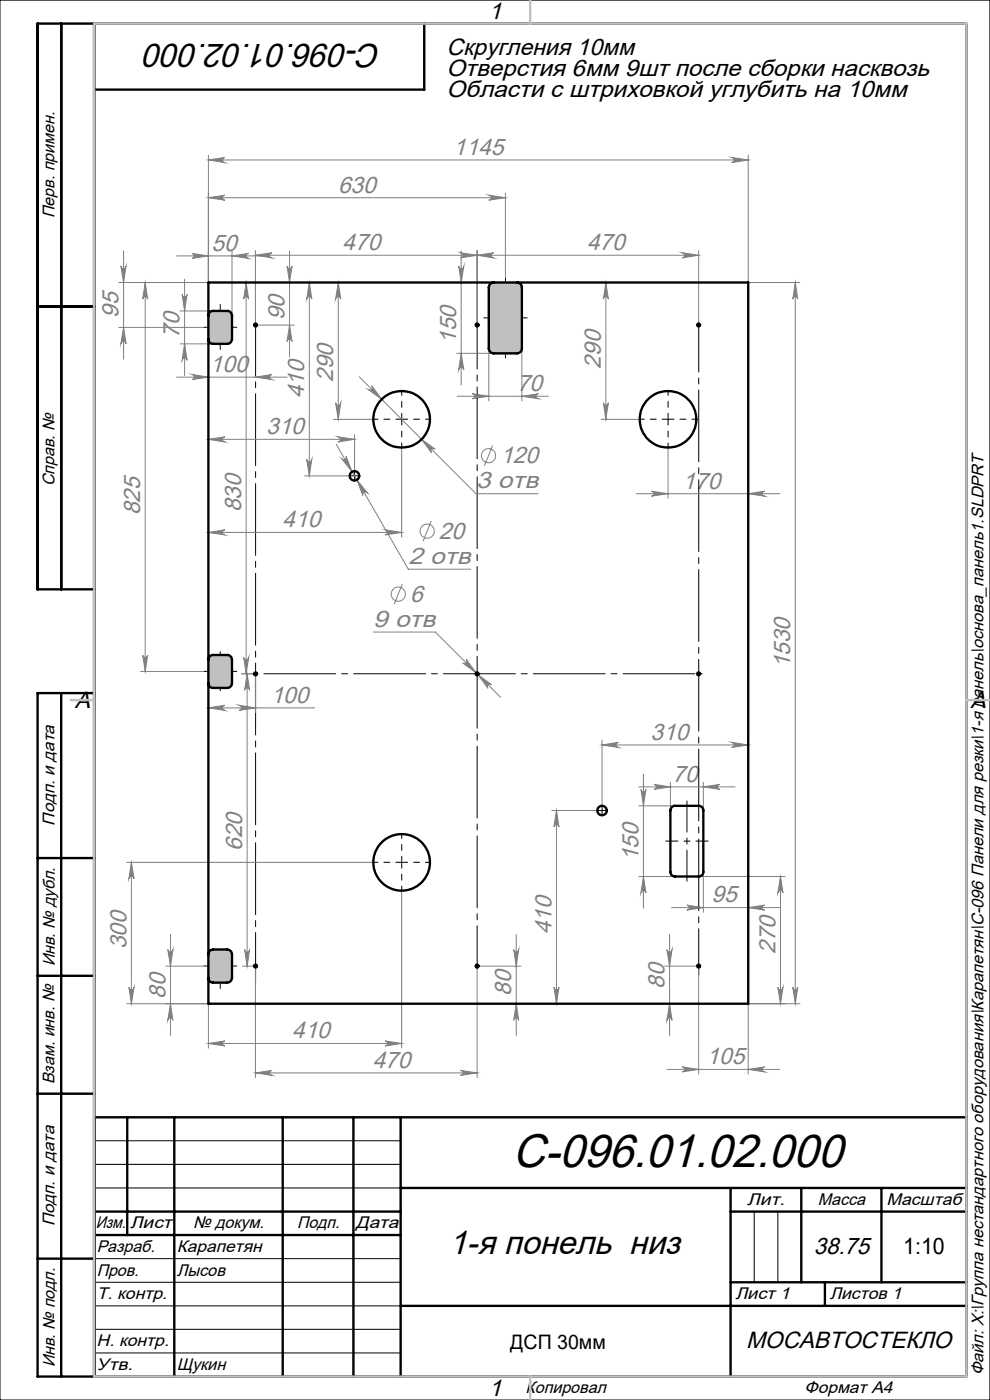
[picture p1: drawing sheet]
<svg xmlns="http://www.w3.org/2000/svg" width="210mm" height="297mm" viewBox="0 0 210 297" stroke-linecap="round" stroke-linejoin="round" font-family="sans-serif">
<g fill="none" stroke="#808080" stroke-width=".21">
<path d="M44.2 33.9l3.5-.5a.55 .55 0 0 0-.5 .6 .55 .55 0 0 0 .5 .5zM44.2 32.9v27h-19M44.2 33.9h114.5M155.2 33.4l3.5 .5-3.5 .6a.55 .55 0 0 0 .5-.5 .55 .55 0 0 0-.5-.6zM158.7 32.9v27h11M25.6 56.4a.55 .55 0 0 0 .6 .6 .55 .55 0 0 0 .5-.6l-.5 3.5zM26.2 53.2v23M30.8 59.9v82.5M30.8 59.9l.5 3.6a.53 .53 0 0 0-.5-.6 .53 .53 0 0 0-.5 .6zM37.5 54.3h18.4M39.2 59.2v20.5M40.7 53.8l3.5 .5-3.5 .5a.53 .53 0 0 0 .5-.5 .53 .53 0 0 0-.5-.5z"/>
<path d="M44.2 41.9l3.5-.5a.53 .53 0 0 0-.5 .5 .53 .53 0 0 0 .5 .6zM44.2 41.9h63M49.2 54.3l3.5-.5a.53 .53 0 0 0-.5 .5 .53 .53 0 0 0 .5 .5zM49.2 53.3v13.7M52.2 59.9v83M52.2 59.9l.5 3.6a.53 .53 0 0 0-.5-.6 .53 .53 0 0 0-.5 .6zM54.2 54.1l3.5-.5a.55 .55 0 0 0-.5 .6 .55 .55 0 0 0 .5 .5zM54.2 53.2v15.3M54.2 54.1h94M60.9 56.4a.53 .53 0 0 0 .5 .6 .53 .53 0 0 0 .5-.6l-.5 3.5zM61.4 53.2v22.5M65.6 59.9l.5 3.6a.55 .55 0 0 0-.5-.6 .55 .55 0 0 0-.5 .6z"/>
<path d="M65.6 59.9v41.1M71.8 59.9l.5 3.6a.55 .55 0 0 0-.6-.6 .55 .55 0 0 0-.5 .6zM71.8 59.9v29.1M97.3 56.4a.55 .55 0 0 0 .5 .6 .55 .55 0 0 0 .6-.6l-.6 3.5zM97.7 53.6l3.5 .5-3.5 .6a.55 .55 0 0 0 .5-.5 .55 .55 0 0 0-.5-.6zM97.8 53.2v28.5M101.2 53.2v15.3M101.2 54.1l3.5-.5a.55 .55 0 0 0-.5 .6 .55 .55 0 0 0 .5 .5zM103.7 41.4l3.5 .5-3.5 .6a.53 .53 0 0 0 .5-.6 .53 .53 0 0 0-.5-.5zM107.2 41v17.9M128.5 59.9l.5 3.6a.53 .53 0 0 0-.5-.6 .53 .53 0 0 0-.5 .6zM128.5 59.9v29.1"/>
<path d="M144.7 53.6l3.5 .5-3.5 .6a.55 .55 0 0 0 .5-.5 .55 .55 0 0 0-.5-.6zM148.2 53.2v15.3M168.7 59.9v153M168.7 59.9l.5 3.6a.53 .53 0 0 0-.5-.6 .53 .53 0 0 0-.5 .6zM25.2 69.5h18M26.2 69.5l.5 3.5a.55 .55 0 0 0-.5-.6 .55 .55 0 0 0-.6 .6zM38.2 66h7M38.2 73h7M38.6 62.4a.53 .53 0 0 0 .6 .6 .53 .53 0 0 0 .5-.6l-.5 3.6zM39.2 73l.5 3.4a.53 .53 0 0 0-.5-.5 .53 .53 0 0 0-.6 .5zM40.7 79.4l3.5 .6-3.5 .5a.55 .55 0 0 0 .5-.5 .55 .55 0 0 0-.5-.6zM54.6 69h7.8"/>
<path d="M61.4 69l.5 3.5a.53 .53 0 0 0-.5-.5 .53 .53 0 0 0-.5 .5zM76.2 79.9l24.8 24.8h13.2M96.8 75h7.9M97.8 75l.6 3.5a.55 .55 0 0 0-.6-.5 .55 .55 0 0 0-.5 .5zM103.7 74v11.1M110.7 74v11.1M37.5 80h23.4M44.2 93.2h31M44.2 93.2l3.5-.5a.55 .55 0 0 0-.5 .5 .55 .55 0 0 0 .5 .6zM54.2 80l3.5-.6a.55 .55 0 0 0-.5 .6 .55 .55 0 0 0 .5 .5zM65.1 97.4a.55 .55 0 0 0 .5 .6 .55 .55 0 0 0 .5-.6l-.5 3.6zM70.7 89h8.4"/>
<path d="M71.2 85.4a.55 .55 0 0 0 .5 .6 .55 .55 0 0 0 .6-.6l-.5 3.6zM71.3 94.3l15.3 26.5h13.2M71.7 92.7l3.5 .5-3.5 .6a.55 .55 0 0 0 .5-.6 .55 .55 0 0 0-.5-.5zM72.5 97.3a.53 .53 0 0 0 .7 .2 .53 .53 0 0 0 .2-.7l1.3 3.3zM75.2 92.2v7.6M78.8 81.8l2.2 2.9-2.9-2.1a.54 .54 0 0 0 .8 0 .54 .54 0 0 0-.1-.8zM85.2 95.1v18.8M89.4 93.2l2.9 2.1a.54 .54 0 0 0-.8 0 .54 .54 0 0 0 0 .8zM97 84.1h19.3M100.2 83.5l3.5 .6-3.5 .5a.53 .53 0 0 0 .5-.5 .53 .53 0 0 0-.5-.6zM104.5 94.5l-1.7 4.3M110.7 84.1l3.5-.6a.53 .53 0 0 0-.5 .6 .53 .53 0 0 0 .5 .5z"/>
<path d="M127.5 89h8.1M128 85.4a.53 .53 0 0 0 .5 .6 .53 .53 0 0 0 .5-.6l-.5 3.6zM141.7 95.1v10.6M44.2 113l3.5-.6a.55 .55 0 0 0-.5 .5 .55 .55 0 0 0 .5 .6zM44.2 113h41M64.6 101h9.5M75.7 101.8l2.2 2.8a.56 .56 0 0 0-.7-.2 .56 .56 0 0 0-.2 .7zM81.7 112.4l3.5 .6-3.5 .5a.55 .55 0 0 0 .5-.6 .55 .55 0 0 0-.5-.5zM91.5 110.5l-1.8 4.3M135 104.7h30.4M138.2 104.2l3.5 .5-3.5 .6a.53 .53 0 0 0 .5-.6 .53 .53 0 0 0-.5-.5zM158.7 104.7l3.5-.5a.53 .53 0 0 0-.5 .5 .53 .53 0 0 0 .5 .6z"/>
<path d="M30.3 139a.53 .53 0 0 0 .5 .5 .53 .53 0 0 0 .5-.5l-.5 3.4zM51.7 139.4a.53 .53 0 0 0 .5 .6 .53 .53 0 0 0 .5-.6l-.5 3.5zM79.2 134.1h13.2l13.8 13.8M85.3 123.9l-1.7 4.3M98.9 139.9l2.1 2.8-2.9-2.1a.54 .54 0 0 0 .8 0 .54 .54 0 0 0 0-.7zM29.8 142.4h13.4M44.2 150.2h22.5M44.2 150.2l3.5-.6a.55 .55 0 0 0-.5 .6 .55 .55 0 0 0 .5 .5zM50.7 149.6l3.5 .6-3.5 .5a.55 .55 0 0 0 .5-.5 .55 .55 0 0 0-.5-.6zM51.2 142.9h2.6M52.4 142.9v62.1M52.4 142.9l.6 3.5a.53 .53 0 0 0-.6-.5 .53 .53 0 0 0-.5 .5z"/>
<path d="M54.2 143.4v7.8M101.4 143.2l2.9 2.1a.54 .54 0 0 0-.8 0 .54 .54 0 0 0 0 .7zM127.7 158l3.5-.5a.55 .55 0 0 0-.5 .5 .55 .55 0 0 0 .5 .6zM127.7 157v13.8M127.7 158h31M155.2 157.5l3.5 .5-3.5 .6a.55 .55 0 0 0 .5-.6 .55 .55 0 0 0-.5-.5zM117.1 171.9h9.5M118 171.9l.6 3.5a.53 .53 0 0 0-.6-.5 .53 .53 0 0 0-.5 .5zM118 171.9v41M135.5 166.9h20.4M135.5 171h7.7M136 167.5a.53 .53 0 0 0 .5 .5 .53 .53 0 0 0 .5-.5l-.5 3.5z"/>
<path d="M136.5 164.2v28.5M138.7 166.4l3.5 .5-3.5 .6a.53 .53 0 0 0 .5-.6 .53 .53 0 0 0-.5-.5zM142.2 165.9v6M149.2 165.9v6M149.2 166.9l3.5-.5a.53 .53 0 0 0-.5 .5 .53 .53 0 0 0 .5 .6zM26.9 182.9h52.2M27.9 182.9l.5 3.5a.55 .55 0 0 0-.5-.5 .55 .55 0 0 0-.6 .5zM27.9 182.9v30M36.2 198.2v21.5M85.2 189.1v33.3M109.5 198.2v21.5M135.5 185.9h7.7"/>
<path d="M136.5 185.9l.5 3.5a.53 .53 0 0 0-.5-.5 .53 .53 0 0 0-.5 .5zM142 198.2v21.5M142.5 192.5h22.9M145.7 192l3.5 .5-3.5 .6a.53 .53 0 0 0 .5-.6 .53 .53 0 0 0-.5-.5zM148.2 185.9h18.3M149.2 185v8.5M158.7 192.5l3.5-.5a.53 .53 0 0 0-.5 .5 .53 .53 0 0 0 .5 .6zM165.6 185.9v27M165.6 185.9l.5 3.5a.55 .55 0 0 0-.6-.5 .55 .55 0 0 0-.5 .5zM27.3 209.4a.55 .55 0 0 0 .6 .6 .55 .55 0 0 0 .5-.6l-.5 3.5zM35.1 205h8.1M35.6 201.4a.55 .55 0 0 0 .5 .6 .55 .55 0 0 0 .6-.6l-.5 3.6z"/>
<path d="M36.2 212.9l.5 3.6a.55 .55 0 0 0-.6-.6 .55 .55 0 0 0-.5 .6zM44.2 213v9.4M44.2 212.9h-17.3M51.4 205h2.4M51.9 201.4a.53 .53 0 0 0 .5 .6 .53 .53 0 0 0 .6-.6l-.6 3.6zM54.2 205.3v23.3M101.2 205.3v23.3M101.6 205h8.9M109 201.4a.53 .53 0 0 0 .5 .6 .53 .53 0 0 0 .5-.6l-.5 3.6zM109.5 212.9l.5 3.6a.53 .53 0 0 0-.5-.6 .53 .53 0 0 0-.5 .6zM117.5 209.4a.53 .53 0 0 0 .5 .6 .53 .53 0 0 0 .6-.6l-.6 3.5zM141 205h6.8"/>
<path d="M141.5 201.4a.55 .55 0 0 0 .5 .6 .55 .55 0 0 0 .6-.6l-.6 3.6zM142 212.9l.6 3.6a.55 .55 0 0 0-.6-.6 .55 .55 0 0 0-.5 .6zM148.2 205.3v22.6M158.7 212.9h11M158.7 213v14.9M165 209.4a.55 .55 0 0 0 .5 .6 .55 .55 0 0 0 .6-.6l-.5 3.5zM168.2 209.4a.53 .53 0 0 0 .5 .6 .53 .53 0 0 0 .5-.6l-.5 3.5zM44.2 221.4l3.5-.6a.53 .53 0 0 0-.5 .6 .53 .53 0 0 0 .5 .5zM44.2 221.4h41M54.2 227.6l3.5-.5a.53 .53 0 0 0-.5 .5 .53 .53 0 0 0 .5 .5zM54.2 227.6h47M81.7 220.8l3.5 .6-3.5 .5a.53 .53 0 0 0 .5-.5 .53 .53 0 0 0-.5-.6z"/>
<path d="M97.7 227.1l3.5 .5-3.5 .5a.53 .53 0 0 0 .5-.5 .53 .53 0 0 0-.5-.5zM141.5 226.9h23.9M144.7 226.3l3.5 .6-3.5 .5a.53 .53 0 0 0 .5-.5 .53 .53 0 0 0-.5-.6zM158.7 226.9l3.5-.6a.53 .53 0 0 0-.5 .6 .53 .53 0 0 0 .5 .5z"/>
<circle cx="103.6" cy="96.7" r="1.51"/>
<circle cx="90.6" cy="112.7" r="1.51"/>
<circle cx="84.5" cy="126" r="1.51"/>
</g>
<path d="M107.2 75.9v-17M145.7 186.9v-17" fill="none" stroke="#000" stroke-width=".21" stroke-dasharray="15.2 1.3 1.3 1.3" stroke-dashoffset="8.6"/>
<path d="M111.8 67.4h-9.2" fill="none" stroke="#000" stroke-width=".21" stroke-dasharray="15.2 1.3 1.3 1.3" stroke-dashoffset="12.5"/>
<path d="M46.7 74.1v-9.5" fill="none" stroke="#000" stroke-width=".21" stroke-dasharray="15.2 1.3 1.3 1.3" stroke-dashoffset="12.4"/>
<path d="M43.2 69.4h7M50.2 142.4h-7M50.2 204.9h-7" fill="none" stroke="#000" stroke-width=".21" stroke-dasharray="15.2 1.3 1.3 1.3" stroke-dashoffset="13.6"/>
<path d="M46.7 146.5v-8.2M46.7 209.7v-8.3" fill="none" stroke="#000" stroke-width=".21" stroke-dasharray="15.2 1.3 1.3 1.3" stroke-dashoffset="13"/>
<path d="M141.2 178.4h9" fill="none" stroke="#000" stroke-width=".21" stroke-dasharray="15.2 1.3 1.3 1.3" stroke-dashoffset="12.6"/>
<path d="M85 88.9h-5.9M85.2 88.7v-5.9M85.2 89.1v5.9M85.4 88.9h5.9M141.5 88.9h-5.9M141.7 88.7v-5.9M141.7 89.1v5.9M141.9 88.9h5.9M85 182.9h-5.9M85.2 182.7v-5.9M85.2 183.1v5.9M85.4 182.9h5.9" fill="none" stroke="#000" stroke-width=".21" stroke-dasharray="15.2 1.3 1.3 1.3" stroke-dashoffset="14.2"/>
<g fill="none" stroke="#000" stroke-width=".21" stroke-dasharray="15.2 1.3 1.3 1.3">
<path d="M54 68.9h-.2M54.2 68.7v-.2M54.4 68.9h.2M101 68.9h-.2M101.2 68.7v-.2M101.4 68.9h.2M148 68.9h-.2M148.2 68.7v-.2M148.4 68.9h.2M75 100.9h-.9M75.2 100.7v-.9M75.2 101.1v.9"/>
<path d="M75.4 100.9h.9M54 142.9h-.2M54.2 142.7v-.2M54.2 143.1v.2M101 142.9h-.2M101.2 142.7v-.2M101.2 143.1v.2M101.4 142.9h.2M148 142.9h-.2M148.2 142.7v-.2M148.2 143.1v.2M148.4 142.9h.2"/>
<path d="M127.5 171.9h-.9M127.7 171.7v-.9M127.7 172.1v.9M127.9 171.9h.9M54 204.9h-.2M54.2 204.7v-.2M54.2 205.1v.2M54.4 204.9h.3M101 204.9h-.2M101.2 204.7v-.2M101.2 205.1v.2M101.4 204.9h.2"/>
<path d="M148 204.9h-.2M148.2 204.7v-.2M148.2 205.1v.2M148.4 204.9h.2"/>
</g>
<path d="M54.4 142.9h94.6" fill="none" stroke="#000" stroke-width=".21" stroke-dasharray="15.2 1.3 1.3 1.3" stroke-dashoffset="-1.6"/>
<path d="M54.2 69.1v139.3" fill="none" stroke="#000" stroke-width=".21" stroke-dasharray="15.2 1.3 1.3 1.3" stroke-dashoffset="4.7"/>
<path d="M101.2 69.1v136.4" fill="none" stroke="#000" stroke-width=".21" stroke-dasharray="15.2 1.3 1.3 1.3" stroke-dashoffset="6.1"/>
<path d="M148.2 69.1v137.7" fill="none" stroke="#000" stroke-width=".21" stroke-dasharray="15.2 1.3 1.3 1.3" stroke-dashoffset="5.5"/>
<g fill="none" stroke="#000" stroke-width=".21">
<path d="M0 0h210v297h-210zM54.1 69h.2M54.2 68.9v.1M101.1 69h.2M101.2 68.9v.1M148.1 69h.2M148.2 68.9v.1M85.1 89h.2M85.2 88.9v.1M141.6 89h.2M141.7 88.9v.1M75.1 101h.2"/>
<path d="M75.2 100.9v.1M54.1 142.9h.2M54.2 142.8v.2M101.1 142.9h.2M101.2 142.8v.2M148.1 142.9h.2M148.2 142.8v.2M127.6 171.9h.2M127.7 171.8v.2M85.1 182.9h.2M85.2 182.8v.3M54.1 205h.2"/>
<path d="M54.2 204.9v.2M101.1 205h.2M101.2 204.9v.2M148.1 205h.2M148.2 204.9v.2M20 242h65M20 247h65M20 252h65M160 257v15M165 257v15M20 267h65M20 272h65"/>
<path d="M20 277h65M20 282h65M20 287h65"/>
</g>
<g fill="none" stroke="#000" stroke-width=".5">
<path d="M13 5v120M20 5v287M90 5v14h-70M8 65h12M20 125h-12v-120h197v287h-197v-145h12M13 147v145M8 182h12M8 207h12M8 232h12M20 237h185M27 237v25M37 237v55"/>
<path d="M60 237v55M75 237v55M85 237v55M20 257h65M85 252h120M155 252v40M155 257h50M170 252v20M187 252v20M8 267h12M20 262h65M85 277h120"/>
<path d="M155 272h50M175 272v5"/>
</g>
<g fill="none" stroke="#c0c0c0" stroke-width=".5">
<path d="M20 5h185v287h-185zM112.5 0v5M104.8 59.9l-1.1 1.1M105.2 59.9l-1.5 1.6M105.7 59.9l-2 2M106.1 59.9l-2.4 2.5M106.5 59.9l-2.8 2.9M107 59.9l-3.3 3.3M107.5 59.9l-3.8 3.8M107.9 59.9l-4.2 4.3M108.3 59.9l-4.6 4.7M108.8 59.9l-5.1 5.1"/>
<path d="M109.3 59.9l-5.6 5.6M109.7 59.9l-6 6.1M44.8 66l-.5 .5M45.3 66l-1.1 1.1M45.8 66l-1.6 1.5M46.2 66l-2 2M46.7 66l-2.5 2.4M47.1 66l-2.9 2.9M47.6 66l-3.4 3.3M48 66l-3.8 3.8M48.4 66l-4.2 4.2M48.8 66.1l-4.6 4.6"/>
<path d="M49 66.3l-4.8 4.8M49.1 66.6l-4.9 5M49.2 67l-5 5M49.2 67.5l-4.9 4.9M49.2 67.9l-4.7 4.7M49.2 68.4l-4.5 4.4M49.2 68.8l-4.1 4.2M49.2 69.2l-3.7 3.8M49.2 69.7l-3.2 3.3M49.2 70.2l-2.8 2.8M49.2 70.6l-2.4 2.4M49.2 71l-1.9 2"/>
<path d="M49.2 71.5l-1.4 1.5M49.2 72l-1 1M104.1 60.1l-.2 .3M110.1 60l-6.4 6.4M110.3 60.2l-6.6 6.6M110.6 60.4l-6.9 6.9M110.6 74.3l-.6 .6M110.7 60.8l-7 6.9M110.7 61.2l-7 7M110.7 61.6l-7 7M110.7 62.1l-7 7M110.7 62.5l-7 7"/>
<path d="M110.7 63l-7 7M110.7 63.4l-7 7M110.7 63.9l-7 7M110.7 64.3l-7 7M110.7 64.8l-7 7M110.7 65.2l-7 7M110.7 65.7l-7 7M110.7 66.1l-7 7M110.7 66.6l-7 7M110.7 67l-7 7M110.7 67.5l-6.9 6.9M110.7 67.9l-6.7 6.7"/>
<path d="M110.7 68.4l-6.5 6.4M110.7 68.8l-6.1 6.1M110.7 69.3l-5.7 5.7M110.7 69.7l-5.2 5.3M110.7 70.2l-4.8 4.8M110.7 70.6l-4.3 4.4M110.7 71.1l-3.9 3.9M110.7 71.5l-3.4 3.5M110.7 72l-3 3M110.7 72.4l-2.5 2.6M110.7 72.9l-2.1 2.1M110.7 73.3l-1.6 1.7"/>
<path d="M110.7 73.8l-1.2 1.2M45 139l-.8 .8M45.5 139l-1.3 1.3M46 139l-1.8 1.7M46.4 139l-2.2 2.2M46.8 139l-2.6 2.6M47.3 139l-3.1 3.1M47.8 139l-3.6 3.5M48.2 139l-4 4M48.6 139l-4.4 4.4M48.9 139.2l-4.7 4.7M49.1 139.4l-4.9 4.9"/>
<path d="M49.2 139.8l-5 4.9M15 148.5h5M49.2 145.2l-.8 .7M49.2 140.2l-5 5M49.2 140.6l-4.9 4.9M49.2 141.1l-4.6 4.6M49.2 141.6l-4.3 4.3M49.2 142l-3.9 3.9M49.2 142.4l-3.5 3.5M49.2 142.9l-3.1 3M49.2 143.4l-2.6 2.5M49.2 143.8l-2.1 2.1"/>
<path d="M49.2 144.2l-1.7 1.7M49.2 144.7l-1.3 1.2M205 148.5h5M44.9 201.5l-.7 .7M45.4 201.4l-1.2 1.3M45.9 201.4l-1.7 1.7M46.3 201.4l-2.1 2.2M46.8 201.4l-2.6 2.6M47.2 201.4l-3 3.1M47.7 201.4l-3.5 3.5M48.1 201.4l-3.9 4M48.5 201.5l-4.3 4.3"/>
<path d="M48.8 201.6l-4.6 4.7M49 201.9l-4.8 4.8M49.2 202.2l-5 5M49.2 207.6l-.9 .9M49.2 202.6l-5 5M49.2 203.1l-4.9 4.8M49.2 203.5l-4.7 4.7M49.2 204l-4.4 4.4M49.2 204.4l-4 4.1M49.2 204.9l-3.6 3.6M49.2 205.3l-3.1 3.2M49.2 205.8l-2.7 2.7"/>
<path d="M49.2 206.2l-2.2 2.3M49.2 206.7l-1.8 1.8M49.2 207.1l-1.3 1.4M112.5 292v5"/>
</g>
<g fill="#808080">
<path d="M158.7 192.5l3.5-.5a.53 .53 0 0 0-.5 .5 .53 .53 0 0 0 .5 .6zM145.7 192l3.5 .5-3.5 .6a.53 .53 0 0 0 .5-.6 .53 .53 0 0 0-.5-.5zM97.7 53.6l3.5 .5-3.5 .6a.55 .55 0 0 0 .5-.5 .55 .55 0 0 0-.5-.6zM54.2 54.1l3.5-.5a.55 .55 0 0 0-.5 .6 .55 .55 0 0 0 .5 .5zM144.7 53.6l3.5 .5-3.5 .6a.55 .55 0 0 0 .5-.5 .55 .55 0 0 0-.5-.6zM101.2 54.1l3.5-.5a.55 .55 0 0 0-.5 .6 .55 .55 0 0 0 .5 .5z"/>
<path d="M44.2 33.9l3.5-.5a.55 .55 0 0 0-.5 .6 .55 .55 0 0 0 .5 .5zM155.2 33.4l3.5 .5-3.5 .6a.55 .55 0 0 0 .5-.5 .55 .55 0 0 0-.5-.6zM100.2 83.5l3.5 .6-3.5 .5a.53 .53 0 0 0 .5-.5 .53 .53 0 0 0-.5-.6zM110.7 84.1l3.5-.6a.53 .53 0 0 0-.5 .6 .53 .53 0 0 0 .5 .5zM78.8 81.8a.54 .54 0 0 1 .1 .8 .54 .54 0 0 1-.8 0l2.9 2.1zM89.4 93.2l2.1 2.9a.54 .54 0 0 1 .1-.8 .54 .54 0 0 1 .7 0zM72.5 97.3l2.2 2.8-1.3-3.3a.53 .53 0 0 1-.2 .7 .53 .53 0 0 1-.7-.2zM75.7 101.8l1.3 3.3a.56 .56 0 0 1 .2-.7 .56 .56 0 0 1 .7 .2zM101.4 143.2l2.1 2.8a.54 .54 0 0 1 0-.7 .54 .54 0 0 1 .8 0zM98.9 139.9a.54 .54 0 0 1 0 .7 .54 .54 0 0 1-.8 0l2.9 2.1zM138.7 166.4l3.5 .5-3.5 .6a.53 .53 0 0 0 .5-.6 .53 .53 0 0 0-.5-.5zM149.2 166.9l3.5-.5a.53 .53 0 0 0-.5 .5 .53 .53 0 0 0 .5 .6zM138.2 104.2l3.5 .5-3.5 .6a.53 .53 0 0 0 .5-.6 .53 .53 0 0 0-.5-.5zM158.7 104.7l3.5-.5a.53 .53 0 0 0-.5 .5 .53 .53 0 0 0 .5 .6zM54.2 227.6l3.5-.5a.53 .53 0 0 0-.5 .5 .53 .53 0 0 0 .5 .5zM97.7 227.1l3.5 .5-3.5 .5a.53 .53 0 0 0 .5-.5 .53 .53 0 0 0-.5-.5zM144.7 226.3l3.5 .6-3.5 .5a.53 .53 0 0 0 .5-.5 .53 .53 0 0 0-.5-.6zM158.7 226.9l3.5-.6a.53 .53 0 0 0-.5 .6 .53 .53 0 0 0 .5 .5zM127.7 158l3.5-.5a.55 .55 0 0 0-.5 .5 .55 .55 0 0 0 .5 .6zM155.2 157.5l3.5 .5-3.5 .6a.55 .55 0 0 0 .5-.6 .55 .55 0 0 0-.5-.5z"/>
<path d="M40.7 53.8l3.5 .5-3.5 .5a.53 .53 0 0 0 .5-.5 .53 .53 0 0 0-.5-.5zM49.2 54.3l3.5-.5a.53 .53 0 0 0-.5 .5 .53 .53 0 0 0 .5 .5zM44.2 41.9l3.5-.5a.53 .53 0 0 0-.5 .5 .53 .53 0 0 0 .5 .6zM103.7 41.4l3.5 .5-3.5 .6a.53 .53 0 0 0 .5-.6 .53 .53 0 0 0-.5-.5zM44.2 221.4l3.5-.6a.53 .53 0 0 0-.5 .6 .53 .53 0 0 0 .5 .5zM81.7 220.8l3.5 .6-3.5 .5a.53 .53 0 0 0 .5-.5 .53 .53 0 0 0-.5-.6zM44.2 113l3.5-.6a.55 .55 0 0 0-.5 .5 .55 .55 0 0 0 .5 .6zM81.7 112.4l3.5 .6-3.5 .5a.55 .55 0 0 0 .5-.6 .55 .55 0 0 0-.5-.5z"/>
<path d="M54.2 80l3.5-.6a.55 .55 0 0 0-.5 .6 .55 .55 0 0 0 .5 .5zM40.7 79.4l3.5 .6-3.5 .5a.55 .55 0 0 0 .5-.5 .55 .55 0 0 0-.5-.6zM50.7 149.6l3.5 .6-3.5 .5a.55 .55 0 0 0 .5-.5 .55 .55 0 0 0-.5-.6zM44.2 150.2l3.5-.6a.55 .55 0 0 0-.5 .6 .55 .55 0 0 0 .5 .5zM71.7 92.7l3.5 .5-3.5 .6a.55 .55 0 0 0 .5-.6 .55 .55 0 0 0-.5-.5zM44.2 93.2l3.5-.5a.55 .55 0 0 0-.5 .5 .55 .55 0 0 0 .5 .6z"/>
<path d="M51.9 201.4a.53 .53 0 0 0 .5 .6 .53 .53 0 0 0 .6-.6l-.6 3.6zM52.4 142.9l.6 3.5a.53 .53 0 0 0-.6-.5 .53 .53 0 0 0-.5 .5z"/>
<path d="M36.2 212.9l.5 3.6a.55 .55 0 0 0-.6-.6 .55 .55 0 0 0-.5 .6zM35.6 201.4a.55 .55 0 0 0 .5 .6 .55 .55 0 0 0 .6-.6l-.5 3.6zM128 85.4a.53 .53 0 0 0 .5 .6 .53 .53 0 0 0 .5-.6l-.5 3.6zM128.5 59.9l.5 3.6a.53 .53 0 0 0-.5-.6 .53 .53 0 0 0-.5 .6zM71.2 85.4a.55 .55 0 0 0 .5 .6 .55 .55 0 0 0 .6-.6l-.5 3.6zM71.8 59.9l.5 3.6a.55 .55 0 0 0-.6-.6 .55 .55 0 0 0-.5 .6zM61.4 69l.5 3.5a.53 .53 0 0 0-.5-.5 .53 .53 0 0 0-.5 .5zM60.9 56.4a.53 .53 0 0 0 .5 .6 .53 .53 0 0 0 .5-.6l-.5 3.5zM117.5 209.4a.53 .53 0 0 0 .5 .6 .53 .53 0 0 0 .6-.6l-.6 3.5zM118 171.9l.6 3.5a.53 .53 0 0 0-.6-.5 .53 .53 0 0 0-.5 .5zM65.1 97.4a.55 .55 0 0 0 .5 .6 .55 .55 0 0 0 .5-.6l-.5 3.6zM65.6 59.9l.5 3.6a.55 .55 0 0 0-.5-.6 .55 .55 0 0 0-.5 .6z"/>
<path d="M168.7 59.9l.5 3.6a.53 .53 0 0 0-.5-.6 .53 .53 0 0 0-.5 .6zM168.2 209.4a.53 .53 0 0 0 .5 .6 .53 .53 0 0 0 .5-.6l-.5 3.5zM97.3 56.4a.55 .55 0 0 0 .5 .6 .55 .55 0 0 0 .6-.6l-.6 3.5zM97.8 75l.6 3.5a.55 .55 0 0 0-.6-.5 .55 .55 0 0 0-.5 .5zM38.6 62.4a.53 .53 0 0 0 .6 .6 .53 .53 0 0 0 .5-.6l-.5 3.6zM39.2 73l.5 3.4a.53 .53 0 0 0-.5-.5 .53 .53 0 0 0-.6 .5zM25.6 56.4a.55 .55 0 0 0 .6 .6 .55 .55 0 0 0 .5-.6l-.5 3.5zM26.2 69.5l.5 3.5a.55 .55 0 0 0-.5-.6 .55 .55 0 0 0-.6 .6zM30.8 59.9l.5 3.6a.53 .53 0 0 0-.5-.6 .53 .53 0 0 0-.5 .6zM30.3 139a.53 .53 0 0 0 .5 .5 .53 .53 0 0 0 .5-.5l-.5 3.4zM165.6 185.9l.5 3.5a.55 .55 0 0 0-.6-.5 .55 .55 0 0 0-.5 .5zM165 209.4a.55 .55 0 0 0 .5 .6 .55 .55 0 0 0 .6-.6l-.5 3.5zM136 167.5a.53 .53 0 0 0 .5 .5 .53 .53 0 0 0 .5-.5l-.5 3.5zM136.5 185.9l.5 3.5a.53 .53 0 0 0-.5-.5 .53 .53 0 0 0-.5 .5zM27.9 182.9l.5 3.5a.55 .55 0 0 0-.5-.5 .55 .55 0 0 0-.6 .5zM27.3 209.4a.55 .55 0 0 0 .6 .6 .55 .55 0 0 0 .5-.6l-.5 3.5zM52.2 59.9l.5 3.6a.53 .53 0 0 0-.5-.6 .53 .53 0 0 0-.5 .6zM51.7 139.4a.53 .53 0 0 0 .5 .6 .53 .53 0 0 0 .5-.6l-.5 3.5zM109 201.4a.53 .53 0 0 0 .5 .6 .53 .53 0 0 0 .5-.6l-.5 3.6zM109.5 212.9l.5 3.6a.53 .53 0 0 0-.5-.6 .53 .53 0 0 0-.5 .6zM141.5 201.4a.55 .55 0 0 0 .5 .6 .55 .55 0 0 0 .6-.6l-.6 3.6zM142 212.9l.6 3.6a.55 .55 0 0 0-.6-.6 .55 .55 0 0 0-.5 .6z"/>
</g>
<g fill="none" stroke="#000" stroke-width=".5">
<path d="M44.2 59.9h114.5v153h-114.5zM104.7 59.9a1.09 1.09 0 0 0-1 1.1v12.9a1.09 1.09 0 0 0 1 1.1h5a1.02 1.02 0 0 0 1-1.1v-12.9a1.02 1.02 0 0 0-1-1.1M44.2 67a.96 .96 0 0 1 1-1h3a1.02 1.02 0 0 1 1 1v5a1.02 1.02 0 0 1-1 1h-3a.96 .96 0 0 1-1-1M44.2 139.9a.96 .96 0 0 1 1-.9h3a1.02 1.02 0 0 1 1 .9v5.1a1.02 1.02 0 0 1-1 .9h-3a.96 .96 0 0 1-1-.9M142.5 171.2l.5-.2h5.2a.96 .96 0 0 1 1 .9v13.1a.96 .96 0 0 1-1 .9h-5a.96 .96 0 0 1-1-.9v-13.2zM44.2 202.5a1.02 1.02 0 0 1 1-1.1h3a1.09 1.09 0 0 1 1 1.1v5a1.02 1.02 0 0 1-1 1h-3a.96 .96 0 0 1-1-1"/>
<circle cx="54.2" cy="68.9" r=".31"/>
<circle cx="101.2" cy="68.9" r=".31"/>
<circle cx="148.2" cy="68.9" r=".29"/>
<circle cx="85.2" cy="88.9" r="6"/>
<circle cx="141.7" cy="88.9" r="6"/>
<circle cx="75.2" cy="100.9" r="1"/>
<circle cx="54.2" cy="143" r=".31"/>
<circle cx="101.2" cy="143" r=".31"/>
<circle cx="148.2" cy="143" r=".29"/>
<circle cx="127.7" cy="172" r=".99"/>
<circle cx="85.2" cy="183" r="6"/>
<circle cx="54.2" cy="204.9" r=".31"/>
<circle cx="101.2" cy="204.9" r=".31"/>
<circle cx="148.2" cy="204.9" r=".29"/>
</g>
<text font-size="10" x="108.7" y="247.6">С-096.01.02.000</text>
<g font-size="7.1">
<text x="80.9" y="9.3" transform="rotate(-180 80.9 9.3)">С-096.01.02.000</text>
<text x="95.2" y="266.1">1-я понель низ</text>
</g>
<g font-size="5">
<text x="103.7" y="4.1">1</text>
<text x="94.7" y="11.6">Скругления 10мм</text>
<text x="94.7" y="16.1">Отверстия 6мм 9шт после сборки насквозь</text>
<text x="94.7" y="20.7">Области с штриховкой углубить на 10мм</text>
<text x="15.9" y="150.1">A</text>
<text x="205.9" y="150.1">A</text>
<text x="172.6" y="266">38.75</text>
<text x="158.3" y="286">МОСАВТОСТЕКЛО</text>
<text x="103.7" y="296.1">1</text>
</g>
<g font-size="5" fill="#808080">
<text x="96.1" y="32.9">1145</text>
<text x="71.7" y="40.9">630</text>
<text x="44.9" y="53.2">50</text>
<text x="72.7" y="53.1">470</text>
<text x="124.5" y="53.1">470</text>
<text x="25.1" y="67.4" transform="rotate(-90 25.1 67.4)">95</text>
<text x="38.1" y="71.6" transform="rotate(-90 38.1 71.6)">70</text>
<text x="60.4" y="68" transform="rotate(-90 60.4 68)">90</text>
<text x="96.8" y="73" transform="rotate(-90 96.8 73)">150</text>
<text x="44.5" y="78.9">100</text>
<text x="70.7" y="81" transform="rotate(-90 70.7 81)">290</text>
<text x="109.7" y="83">70</text>
<text x="127.5" y="78.2" transform="rotate(-90 127.5 78.2)">290</text>
<text x="64.5" y="84.5" transform="rotate(-90 64.5 84.5)">410</text>
<text x="56.4" y="92.1">310</text>
<text x="106.1" y="98.2">120</text>
<text x="101" y="103.6">3 отв</text>
<text x="144.8" y="103.6">170</text>
<text x="29.7" y="109.3" transform="rotate(-90 29.7 109.3)">825</text>
<text x="51.1" y="108.7" transform="rotate(-90 51.1 108.7)">830</text>
<text x="60" y="111.9">410</text>
<text x="86.6" y="119.6">2 отв</text>
<text x="93.1" y="114.2">20</text>
<text x="87" y="127.6">6</text>
<text x="79.2" y="133">9 отв</text>
<text x="167.6" y="141.8" transform="rotate(-90 167.6 141.8)">1530</text>
<text x="57.4" y="149.1">100</text>
<text x="138" y="156.9">310</text>
<text x="142.6" y="165.8">70</text>
<text x="51.4" y="180.5" transform="rotate(-90 51.4 180.5)">620</text>
<text x="135.4" y="182.7" transform="rotate(-90 135.4 182.7)">150</text>
<text x="150.9" y="191.5">95</text>
<text x="26.8" y="201.3" transform="rotate(-90 26.8 201.3)">300</text>
<text x="117" y="198.2" transform="rotate(-90 117 198.2)">410</text>
<text x="164.5" y="202.4" transform="rotate(-90 164.5 202.4)">270</text>
<text x="141" y="209.7" transform="rotate(-90 141 209.7)">80</text>
<text x="35.1" y="211.9" transform="rotate(-90 35.1 211.9)">80</text>
<text x="108.4" y="211.2" transform="rotate(-90 108.4 211.2)">80</text>
<text x="62" y="220.3">410</text>
<text x="79.1" y="226.5">470</text>
<text x="149.9" y="225.8">105</text>
</g>
<text font-size="4.8" x="191.6" y="266">1:10</text>
<text font-size="4.2" x="108.2" y="286.1">ДСП 30мм</text>
<g font-size="3.6">
<text x="11.6" y="46.3" transform="rotate(-90 11.6 46.3)">Перв. примен.</text>
<text x="11.6" y="103.2" transform="rotate(-90 11.6 103.2)">Справ. №</text>
<text x="11.6" y="175.1" transform="rotate(-90 11.6 175.1)">Подп. и дата</text>
<text x="11.6" y="205" transform="rotate(-90 11.6 205)">Инв. № дубл.</text>
<text x="11.6" y="230" transform="rotate(-90 11.6 230)">Взам. инв. №</text>
<text x="158.5" y="255.6">Лит.</text>
<text x="173.5" y="255.6">Масса</text>
<text x="188.1" y="255.6">Масштаб</text>
<text x="11.6" y="260.1" transform="rotate(-90 11.6 260.1)">Подп. и дата</text>
<text x="20.3" y="260.6">Изм.</text>
<text x="27.6" y="260.6">Лист</text>
<text x="41" y="260.6">№ докум.</text>
<text x="63" y="260.6">Подп.</text>
<text x="75.5" y="260.6">Дата</text>
<text x="20.5" y="265.6">Разраб.</text>
<text x="37.5" y="265.6">Карапетян</text>
<text x="20.5" y="275.6">Т. контр.</text>
<text x="20.5" y="270.6">Пров.</text>
<text x="37.5" y="270.6">Лысов</text>
<text x="156" y="275.6">Лист 1</text>
<text x="176" y="275.6">Листов 1</text>
<text x="20.5" y="285.6">Н. контр.</text>
<text x="11.6" y="290" transform="rotate(-90 11.6 290)">Инв. № подл.</text>
<text x="20.5" y="290.6">Утв.</text>
<text x="37.5" y="290.6">Щукин</text>
<text x="208.6" y="291.8" transform="rotate(-90 208.6 291.8)">Файл: X:\Группа нестандартного оборудования\Карапетян\С-096 Панели для резки\1-я панель\основа_панель1.SLDPRT</text>
<text x="111.5" y="295.6">Копировал</text>
<text x="170.7" y="295.6">Формат А4</text>
</g>
</svg>
